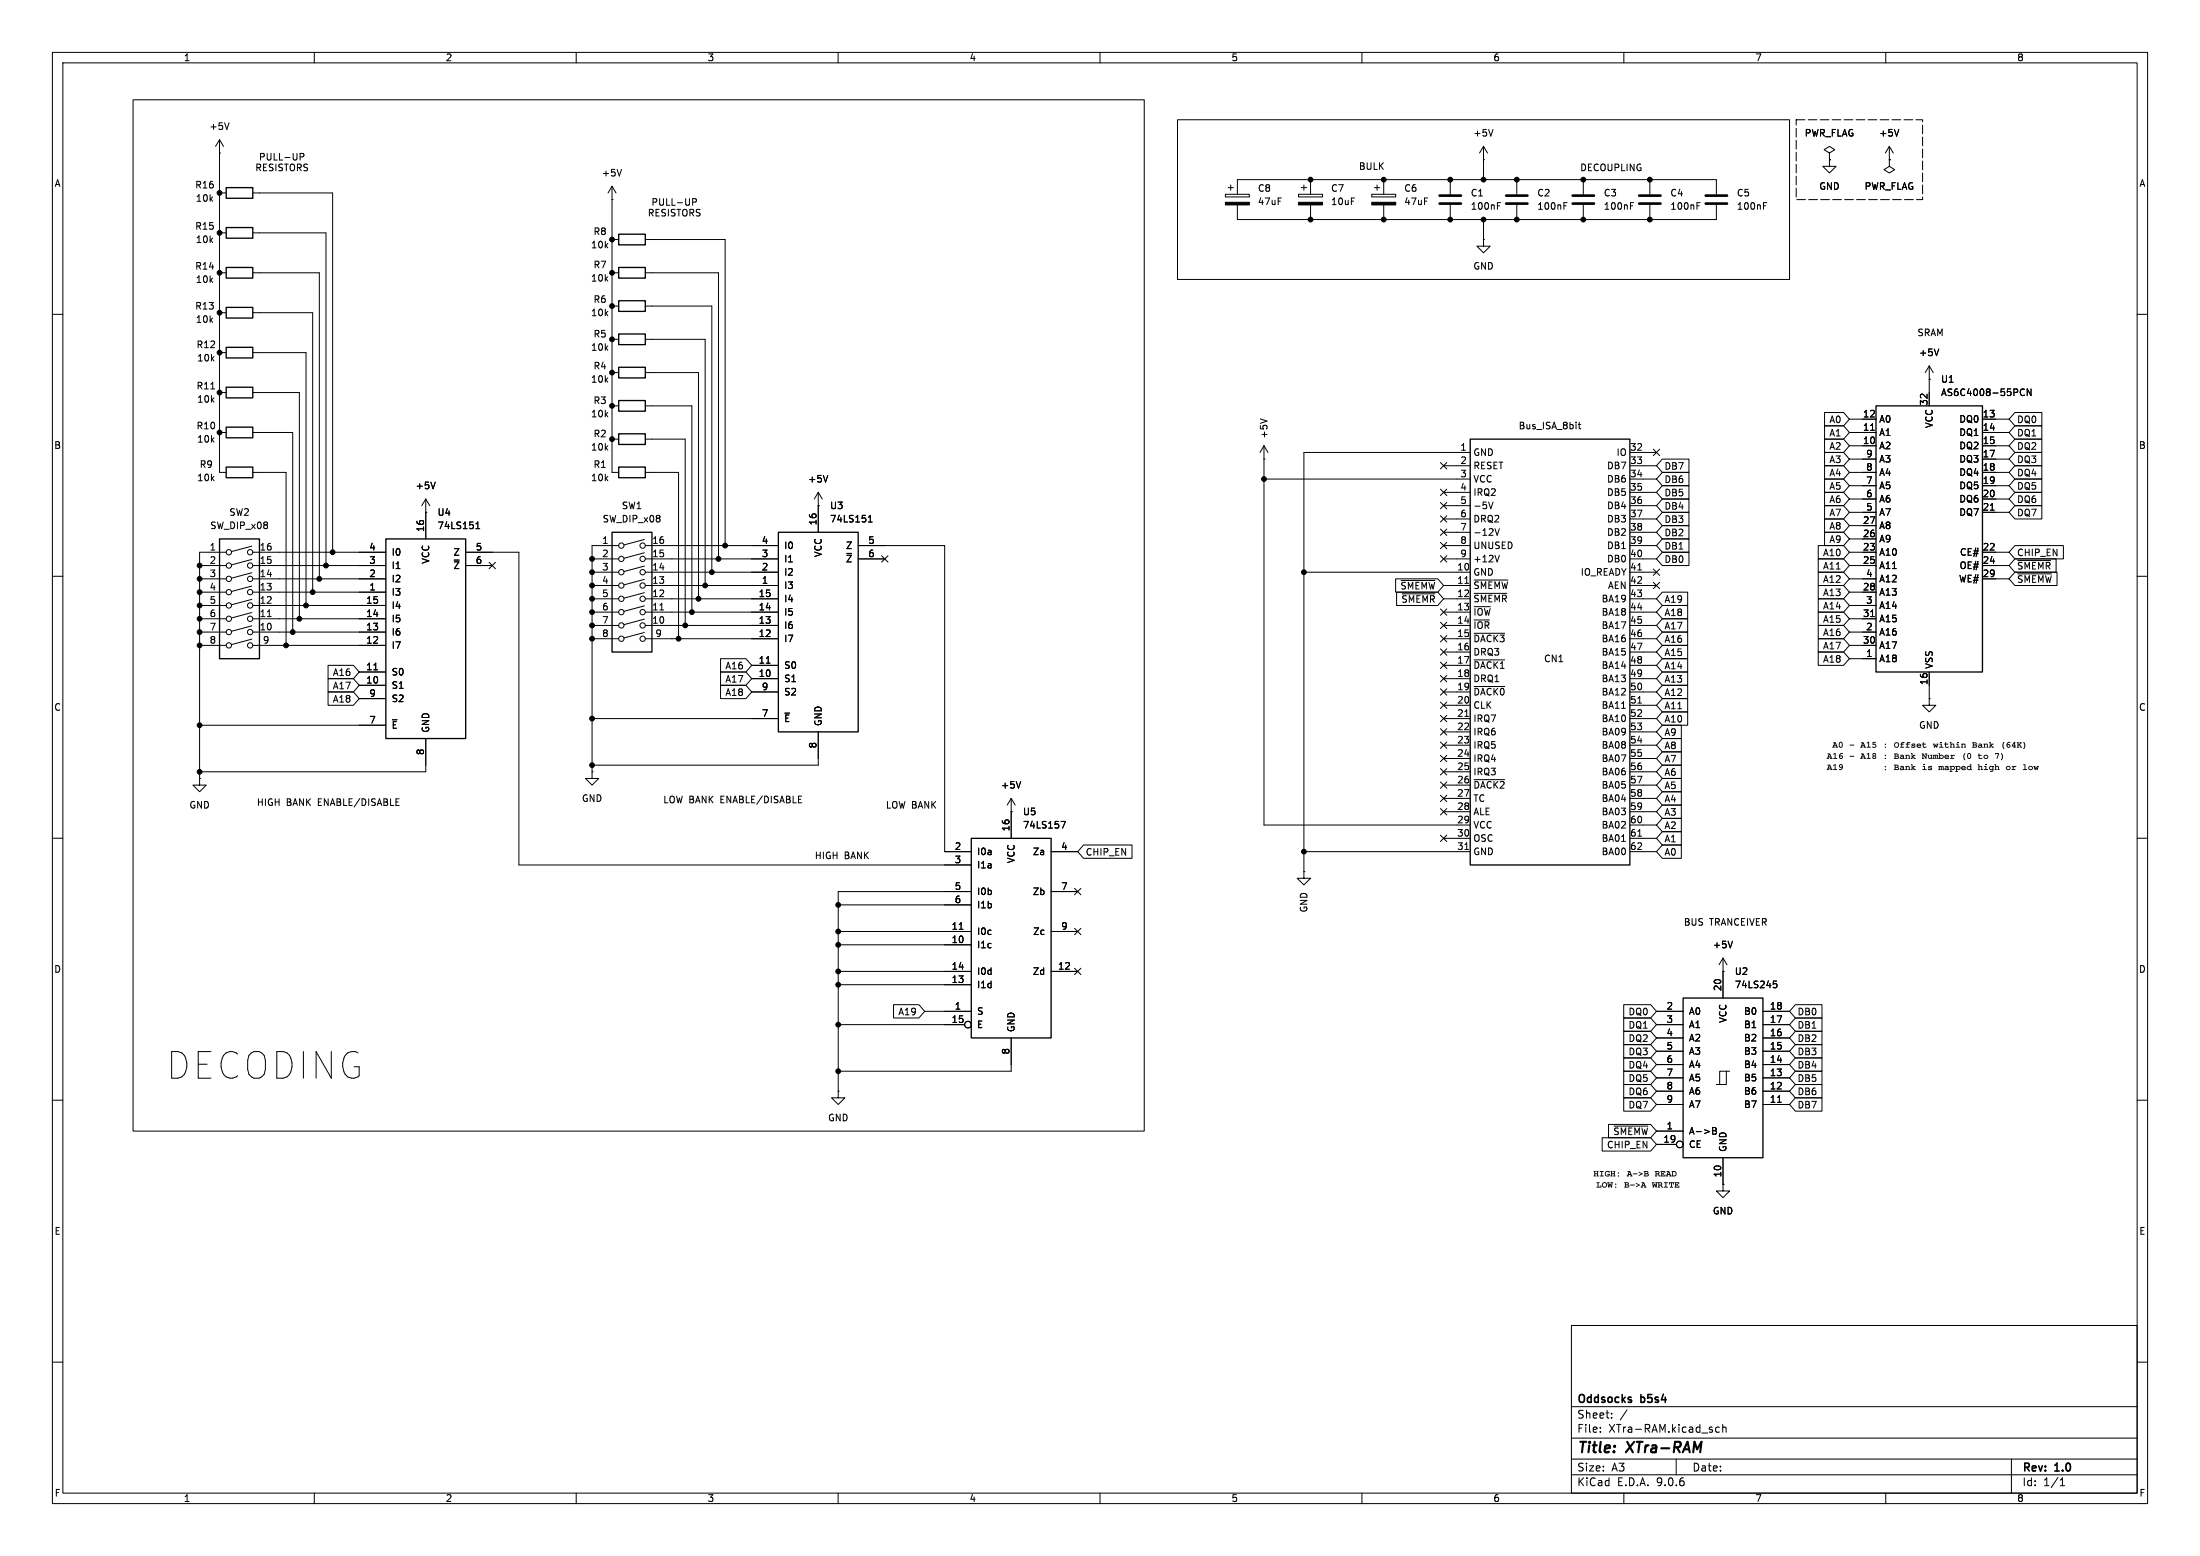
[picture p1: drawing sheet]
<svg xmlns="http://www.w3.org/2000/svg" width="420mm" height="297mm" viewBox="0 0 420 297" stroke-linecap="round" stroke-linejoin="round" font-family="sans-serif">
<g fill="none" stroke="#000" stroke-width=".19">
<path d="M10 10h400v277h-400zM12 12h396v273h-396zM25.4 19.1h193v196.8h-193zM60 10v2M110 10v2M160 10v2M210 10v2M260 10v2M310 10v2M360 10v2M41.9 29.2h.1M41.9 36.8h1.3"/>
<path d="M41.9 26.7v63.5h1.3M41.9 26.7l-.8 1.2M41.9 26.7l.8 1.2M43.7 23.4l-.4 1.3M48.3 36.8h15.2v68.6M57.3 29.3h.5l.2 .2-.1 .4h-.6M116.8 38.1h.1M116.8 35.6v54.6h1.3M116.8 35.6l-.7 1.2M116.8 35.6l.8 1.2M118.7 32.3l-.5 1.3M132.2 37.9h.5l.3 .3-.2 .3-.6 .1"/>
<path d="M224.8 22.9h116.8v30.4h-116.8zM233.9 37.1h4.6v.5h-4.6zM234.4 35.8h1.1M234.9 35.3v1M236.2 37.1v-2.8h91.5v2.8M236.2 39.1v2.8h91.5v-2.8M247.9 37.1h4.6v.5h-4.6zM248.4 35.8h1M248.9 35.3v1M250.2 34.3v2.8M250.2 39.1v2.8M261.9 37.1h4.5v.5h-4.5z"/>
<path d="M262.4 35.8h1M262.9 35.3v1M264.2 34.3v2.8M264.2 39.1v2.8M276.9 34.3v2.8M276.9 39.1v2.8M283.2 30.5h.1M283.2 27.9l-.8 1.3M283.2 27.9l.8 1.3M283.2 27.9v6.4M285 24.7l-.4 1.3M285.9 39.3h.4"/>
<path d="M285.9 38.7h.6M289.6 34.3v2.8M289.6 39.1v2.8M298.6 39.3h.4M298.6 38.7h.6M302.3 34.3v2.8M302.3 39.1v2.8M311.3 39.3h.4M311.3 38.7h.6M315 34.3v2.8M315 39.1v2.8M324 39.3h.4"/>
<path d="M324 38.7h.6M336.7 39.3h.4M336.7 38.7h.6M349.2 29.2l1.1-.6-1.1-.7-1 .7 1 .6v1.3M349.2 30.5h.1M349.2 30.5v1.3h1.3l-1.3 1.2-1.2-1.2h1.2M360.7 30.5v1.3l1 .6-1 .6-1-.6 1-.6M360.7 30.5h.1M360.7 27.9l-.8 1.3M360.7 27.9l.7 1.3M360.7 27.9v2.6M362.5 24.7l-.4 1.3"/>
<path d="M41.9 52.1h1.3M41.9 59.7h1.3M41.9 44.5h1.3M48.3 52.1h12.7v58.4M48.3 59.7h11.4v53.3M48.3 44.5h13.9v63.5M116.8 52.1h1.3M116.8 58.4h1.3M116.8 45.7h1.3M123.2 52.1h14v54.6M123.2 58.4h12.7v50.8M123.2 45.7h15.2v58.4"/>
<path d="M283.2 45.7v1.3h1.3l-1.3 1.3-1.3-1.3h1.3M283.2 45.7h.1M283.2 41.9v3.8M10 60h2M40.2 74.2h.8M41.9 74.9h1.3M41.9 67.3h1.3M48.3 74.9h8.8v43.2M48.3 67.3h10.1v48.3M116.8 71.1h1.3M116.8 77.5h1.3M116.8 64.8h1.3"/>
<path d="M123.2 71.1h10.1v43.2M123.2 77.5h8.9v39.3M123.2 64.8h11.4v47M240.6 80l1.3 .4M348.3 78.7h3.6l1.2 1.3-1.2 1.3h-3.6zM368.3 72.4h.1M368.3 69.9l-.8 1.2M368.3 69.9l.8 1.2M368.3 69.9v7.6M370.1 66.6l-.4 1.3M384.7 78.7h5.1v2.6h-5.1l-1.2-1.3zM385.7 75.2l.4 .3 .4-.1"/>
<path d="M386.5 74.4l-.4-.2-.4 .3M387.7 74.2v1.3l-.7-1.3v1.3M408 60h2M41.9 82.6h1.3M48.3 82.6h7.6v38.1M48.3 90.2h6.3v33M81.3 97.8h.1M81.3 95.3l-.8 1.2M81.3 95.3l.7 1.2M81.3 95.3v7.6M83.1 92l-.4 1.3M116.8 83.8h1.3"/>
<path d="M123.2 90.2h6.3v31.7M123.2 83.8h7.6v35.6M156.2 96.5h.1M156.2 94v7.6M156.2 94l-.8 1.3M156.2 94l.8 1.3M158 90.7l-.4 1.3M165.8 99.6h.7M165.8 98.7l.3-.3v1.2M241.3 87.6h.1M241.3 91.4h39.4M241.3 85.1v72.4h39.4"/>
<path d="M241.3 85.1l-.8 1.3M241.3 85.1l.8 1.3M275 98.5l1.2 1.2M275 95.9l1.2 1.2M275 88.3l1.2 1.2M275 93.4l1.2 1.2M275.6 88.9h5.1M275.6 94h5.1M275.6 96.5h5.1M275.6 99.1h5.1M276.2 98.5l-1.2 1.2M276.2 95.9l-1.2 1.2"/>
<path d="M276.2 88.3l-1.2 1.2M276.2 93.4l-1.2 1.2M280.7 86.4h-31.8v80M284.2 95.8l.4 1.3 .4-1.3M301.3 81h.5M301.5 80.6v1.1l.3 .2M311.1 86.4h5.1M311.1 88.9h5.1M311.1 91.4h5.1M311.1 94h5.1M311.1 96.5h5.1M311.1 99.1h5.1"/>
<path d="M315.6 85.8l1.2 1.2M316.8 85.8l-1.2 1.2M317.3 87.6h5.1v2.6h-5.1l-1.1-1.3zM317.3 90.2h5.1v2.5h-5.1l-1.1-1.3zM317.3 97.8h5.1v2.5h-5.1l-1.1-1.2zM317.3 92.7h5.1v2.6h-5.1l-1.1-1.3zM317.3 95.2h5.1v2.6h-5.1l-1.1-1.3zM348.3 94h3.6l1.2 1.3-1.2 1.2h-3.6zM348.3 96.5h3.6l1.2 1.3-1.2 1.3h-3.6zM348.3 99.1h3.6l1.2 1.2-1.2 1.3h-3.6zM348.3 91.4h3.6l1.2 1.3-1.2 1.3h-3.6zM348.3 81.3h3.6l1.2 1.3-1.2 1.2h-3.6z"/>
<path d="M348.3 88.9h3.6l1.2 1.3-1.2 1.2h-3.6zM348.3 86.4h3.6l1.2 1.2-1.2 1.3h-3.6zM348.3 83.8h3.6l1.2 1.3-1.2 1.3h-3.6zM353.1 80h5M353.1 82.6h5M353.1 85.1h5M353.1 87.6h5M353.1 90.2h5M353.1 92.7h5M353.1 95.3h5M353.1 97.8h5M357.1 82.1h.7"/>
<path d="M378.5 80h5M378.5 82.6h5M378.5 85.1h5M378.5 87.6h5M378.5 90.2h5M378.5 92.7h5M378.5 95.3h5M378.5 97.8h5M380 97.4h.7M384.7 86.4h5.1v2.5h-5.1l-1.2-1.3zM384.7 91.4h5.1v2.6h-5.1l-1.2-1.3zM384.7 96.5h5.1v2.6h-5.1l-1.2-1.3z"/>
<path d="M384.7 94h5.1v2.5h-5.1l-1.2-1.2zM384.7 88.9h5.1v2.5h-5.1l-1.2-1.2zM384.7 81.3h5.1v2.5h-5.1l-1.2-1.2zM384.7 83.8h5.1v2.6h-5.1l-1.2-1.3zM10 110h2M38.1 108h5.1M38.1 110.5h5.1M38.1 113h5.1M38.1 115.6h5.1M38.1 118.1h5.1M43.2 105.4h-5.1v43.2M48.1 104.2l-3.9 1.1"/>
<path d="M48.1 106.8l-3.9 1M48.1 109.3l-3.9 1.1M48.1 111.9l-3.9 1M48.1 114.4l-3.9 1M48.1 116.9l-3.9 1.1M48.1 119.5l-3.9 1M48.3 105.4h25.4M48.3 108h25.4M48.3 110.5h25.4M48.3 113h25.4M48.3 115.6h25.4M48.3 118.1h25.4"/>
<path d="M51 117.7h.8M86.7 106.9h1M88.9 105.4h10.2v59.7h86.3M88.9 108h5.1M90.9 100.9h.7M90.9 100l.3-.4v1.3M93.4 107.3l1.2 1.3M94.6 107.3l-1.2 1.3M113 106.7h5.1M113 109.2h5.1M113 111.8h5.1M113 114.3h5.1"/>
<path d="M113 116.8h5.1M113 119.4h5.1M118.1 104.1h-5.1v43.2M123 103l-3.9 1M123 105.5l-3.9 1.1M123 108.1l-3.9 1M123 110.6l-3.9 1M123 113.1l-3.9 1.1M123 115.6l-3.9 1.1M123 118.2l-3.9 1M123.2 104.1h25.4M123.2 106.7h25.4"/>
<path d="M123.2 109.2h25.4M123.2 111.8h25.4M123.2 114.3h25.4M123.2 116.8h25.4M123.2 119.4h25.4M126 116.4h.7M161.6 105.6h1M163.8 104.1h16.5v58.5h5.1M163.8 106.7h5.1M168.3 106.1l1.2 1.2M169.5 106.1l-1.2 1.2M248.9 109.2h31.8"/>
<path d="M266.4 110.5h8.1l1.1 1.3-1.1 1.2h-8.1zM266.6 113h7.9l1.1 1.3-1.1 1.3h-7.9zM267.5 110.8h6.4M267.7 113.3h6.2M275 103.5l1.2 1.2M275 106.1l1.2 1.2M275 101l1.2 1.2M275 116.2l1.2 1.2M275 118.8l1.2 1.2M275.6 104.1h5.1M275.6 106.7h5.1M275.6 111.8h5.1"/>
<path d="M275.6 114.3h5.1M275.6 116.8h5.1M275.6 119.4h5.1M275.6 101.6h5.1M276.2 103.5l-1.2 1.2M276.2 106.1l-1.2 1.2M276.2 101l-1.2 1.2M276.2 116.2l-1.2 1.2M276.2 118.8l-1.2 1.2M279.6 111.3h.8M281.4 110.7h6.5M281.4 113.3h6.3"/>
<path d="M281.4 115.8h3.1M281.4 118.3h3M285.4 100.9l.4 1.3 .4-1.3M286.2 106l-.4 1.3M311.1 104.1h5.1M311.1 106.7h5.1M311.1 109.2h5.1M311.1 111.8h5.1M311.1 114.3h5.1M311.1 116.8h5.1M311.1 119.4h5.1M311.1 101.6h5.1"/>
<path d="M312.7 108.8h.7M315.6 108.6l1.2 1.2M315.6 111.2l1.2 1.2M316.8 108.6l-1.2 1.2M316.8 111.2l-1.2 1.2M317.3 100.3h5.1v2.6h-5.1l-1.1-1.3zM317.3 115.6h4.9v2.5h-4.9l-1.1-1.3zM317.3 113h4.9v2.6h-4.9l-1.1-1.3zM317.3 118.1h4.9v2.6h-4.9l-1.1-1.3zM317.3 105.4h5.1v2.6h-5.1l-1.1-1.3zM317.3 102.9h5.1v2.5h-5.1l-1.1-1.3zM347.1 109.2h4.8l1.2 1.3-1.2 1.3h-4.8z"/>
<path d="M347.1 116.8h4.8l1.2 1.3-1.2 1.3h-4.8zM347.1 111.8h4.8l1.2 1.2-1.2 1.3h-4.8zM347.1 114.3h4.8l1.2 1.3-1.2 1.2h-4.8zM347.1 119.4h4.8l1.2 1.3-1.2 1.2h-4.8zM347.1 104.1h4.8l1.2 1.3-1.2 1.3h-4.8zM347.1 106.7h4.8l1.2 1.3-1.2 1.2h-4.8zM348.3 101.6h3.6l1.2 1.3-1.2 1.2h-3.6zM353.1 105.4h5M353.1 108h5M353.1 110.5h5M353.1 113h5M353.1 115.6h5"/>
<path d="M353.1 118.1h5M353.1 100.3h5M353.1 102.9h5M357.1 117.7h.7M378.5 105.4h5M378.5 108h5M378.5 110.5h5M384.7 106.7h7.8v2.5h-7.8l-1.2-1.2zM384.7 104.1h9.2v2.6h-9.2l-1.2-1.3zM384.7 109.2h8v2.6h-8l-1.2-1.3zM385.2 107h6.3M385.2 109.5h6.5"/>
<path d="M408 110h2M38.1 120.7h5.1M38.1 123.2h5.1M38.1 138.4h35.6M48.1 122l-3.9 1M48.3 120.7h25.4M48.3 123.2h25.4M62.6 127h4.9l1.1 1.3-1.1 1.2h-4.9zM62.6 132.1h4.9l1.1 1.3-1.1 1.2h-4.9zM62.6 129.5h4.9l1.1 1.3-1.1 1.3h-4.9zM68.6 128.3h5.1M68.6 130.8h5.1"/>
<path d="M68.6 133.4h5.1M71.4 127.9h.7M74.9 137.4h.9M113 121.9h5.1M113 137.2h35.6M123 120.7l-3.9 1.1M123.2 121.9h25.4M137.6 125.7h4.8l1.1 1.3-1.1 1.3h-4.8zM137.6 130.8h4.8l1.1 1.3-1.1 1.3h-4.8zM137.6 128.3h4.8l1.1 1.2-1.1 1.3h-4.8zM143.5 127h5.1M143.5 129.5h5.1"/>
<path d="M143.5 132.1h5.1M146.3 126.6h.7M149.8 136.1h.9M156.2 139.7v6.4h-43.2M275 123.9l1.2 1.2M275 134l1.2 1.2M275 126.4l1.2 1.2M275 121.3l1.2 1.2M275 131.5l1.2 1.2M275 128.9l1.2 1.2M275 139.1l1.2 1.2M275 136.6l1.2 1.2"/>
<path d="M275.6 121.9h5.1M275.6 127h5.1M275.6 129.5h5.1M275.6 132.1h5.1M275.6 137.2h5.1M275.6 124.5h5.1M275.6 134.6h5.1M275.6 139.7h5.1M276.2 134l-1.2 1.2M276.2 126.4l-1.2 1.2M276.2 123.9l-1.2 1.2M276.2 121.3l-1.2 1.2"/>
<path d="M276.2 131.5l-1.2 1.2M276.2 128.9l-1.2 1.2M276.2 139.1l-1.2 1.2M276.2 136.6l-1.2 1.2M279.6 136.7h.8M281.4 120.9h5.9M281.4 126h5.9M281.4 131h5.9M309.6 135.2h.7M311.1 121.9h5.1M311.1 127h5.1M311.1 129.5h5.1"/>
<path d="M311.1 132.1h5.1M311.1 137.2h5.1M311.1 124.5h5.1M311.1 134.6h5.1M311.1 139.7h5.1M312.7 134.2h.7M317.3 123.2h4.9v2.5h-4.9l-1.1-1.2zM317.3 125.7h4.9v2.6h-4.9l-1.1-1.3zM317.3 120.6h4.9v2.6h-4.9l-1.1-1.3zM317.3 130.8h4.9v2.6h-4.9l-1.1-1.3zM317.3 128.3h4.9v2.5h-4.9l-1.1-1.3zM317.3 133.3h4.9v2.6h-4.9l-1.1-1.3z"/>
<path d="M317.3 135.9h4.9v2.5h-4.9l-1.1-1.2zM317.3 138.4h3.7v2.6h-3.7l-1.1-1.3zM347.1 121.9h4.8l1.2 1.3-1.2 1.3h-4.8zM347.1 124.5h4.8l1.2 1.2-1.2 1.3h-4.8zM353.1 120.7h5M353.1 123.2h5M353.1 125.7h5M368.3 133.4v1.2h1.3l-1.3 1.3-1.3-1.3h1.3M368.3 133.4h.1M368.3 128.3v5.1M10 160h2M38.1 148.6v1.3h1.3l-1.3 1.2-1.3-1.2h1.3"/>
<path d="M38.1 148.6h.1M75.6 153.7h.6M75.6 152.5h.6M81.3 141v6.3h-43.2M113 147.3v1.3h1.3l-1.3 1.3-1.2-1.3h1.2M113 147.3h.1M152.4 153.2h.6M152.4 152h.6M193 154.9h.1M193 152.4l-.7 1.3M193 152.4l.8 1.3M193 152.4v7.6"/>
<path d="M194.9 149.2l-.5 1.2M202.6 156.8h.8l-.5 1.3M275 144.2l1.2 1.2M275 146.7l1.2 1.2M275 141.6l1.2 1.2M275 159.4l1.2 1.2M275 154.3l1.2 1.2M275 151.8l1.2 1.2M275 149.3l1.2 1.2M275.6 142.2h5.1M275.6 144.8h5.1M275.6 147.3h5.1"/>
<path d="M275.6 149.9h5.1M275.6 152.4h5.1M275.6 154.9h5.1M276.2 144.2l-1.2 1.2M276.2 146.7l-1.2 1.2M276.2 141.6l-1.2 1.2M276.2 159.4l-1.2 1.2M276.2 149.3l-1.2 1.2M276.2 154.3l-1.2 1.2M276.2 151.8l-1.2 1.2M281.4 148.8h5.9M311.1 142.2h5.1"/>
<path d="M311.1 144.8h5.1M311.1 147.3h5.1M311.1 149.9h5.1M311.1 152.4h5.1M311.1 154.9h5.1M311.1 157.5h5.1M312.7 159.6h.7M317.3 146h3.7v2.6h-3.7l-1.1-1.3zM317.3 156.2h3.7v2.6h-3.7l-1.1-1.3zM317.3 153.7h3.7v2.5h-3.7l-1.1-1.3zM317.3 151.1h3.7v2.6h-3.7l-1.1-1.3zM317.3 141h3.7v2.5h-3.7l-1.1-1.3z"/>
<path d="M317.3 148.6h3.7v2.5h-3.7l-1.1-1.2zM317.3 143.5h3.7v2.6h-3.7l-1.1-1.3zM317.3 158.7h3.7v2.6h-3.7l-1.1-1.3zM408 160h2M160 172.7h25.4M160 177.8h25.4M183.1 177.4h.7M185.4 170.2h-25.4v38.1M200.7 162.6h5M200.7 170.2h5M200.7 177.8h5M205.1 169.6l1.2 1.2"/>
<path d="M205.1 177.2l1.2 1.2M206.3 169.6l-1.2 1.2M206.3 177.2l-1.2 1.2M206.9 161.3h9.2v2.5h-9.2l-1.2-1.2zM248.9 166.4v1.2h1.3l-1.3 1.3-1.3-1.3h1.3M248.9 166.4h.1M248.9 162.6h31.8M275.6 160h5.1M279.6 162.1h.8M309.6 160.6h.7M311.1 162.6h5.1M311.1 160h5.1"/>
<path d="M317.3 161.3h3.7v2.5h-3.7l-1.1-1.2zM330.7 179.6l-.4 1.3M160 180.3h25.4M160 185.4h25.4M160 188h25.4M160 195.6h24.1M170.6 191.8h4.8l1.1 1.2-1.1 1.3h-4.8zM176.5 193h8.9M193 198.1v6.4h-33M200.7 185.4h5M205.1 184.8l1.2 1.2M206.3 184.8l-1.2 1.2"/>
<path d="M310 194.3h5.1l1.1 1.3-1.1 1.3h-5.1zM310 191.8h5.1l1.1 1.2-1.1 1.3h-5.1zM310 196.8h5.1l1.1 1.3-1.1 1.3h-5.1zM310 199.4h5.1l1.1 1.3-1.1 1.2h-5.1zM316.2 193h5.1M316.2 195.6h5.1M316.2 198.1h5.1M328.9 185.4h.1M328.9 182.9l-.7 1.3M328.9 182.9l.8 1.3M328.9 182.9v7.6M336.5 193h5.1"/>
<path d="M336.5 195.6h5.1M336.5 198.1h5.1M338.6 187.3h.6M338.7 187.8h.3l.2 .2-.1 .5h-.4M342.7 191.8h5.1v2.5h-5.1l-1.1-1.3zM342.7 194.3h5.1v2.6h-5.1l-1.1-1.3zM342.7 196.8h5.1v2.6h-5.1l-1.1-1.3zM342.7 199.4h5.1v2.5h-5.1l-1.1-1.2zM10 210h2M160 208.3v1.3h1.3l-1.3 1.2-1.3-1.2h1.3M160 208.3h.1M305.9 217.2h9.2l1.1 1.2-1.1 1.3h-9.2z"/>
<path d="M307.1 214.6h8l1.1 1.3-1.1 1.3h-8zM308.1 214.9h6.5M310 207h5.1l1.1 1.3-1.1 1.3h-5.1zM310 209.5h5.1l1.1 1.3-1.1 1.3h-5.1zM310 204.5h5.1l1.1 1.2-1.1 1.3h-5.1zM310 201.9h5.1l1.1 1.3-1.1 1.3h-5.1zM316.2 200.7h5.1M316.2 203.2h5.1M316.2 205.7h5.1M316.2 208.3h5.1M316.2 210.8h5.1M316.2 215.9h5.1"/>
<path d="M316.2 218.4h3.8M327 215.2h.4l.2 .3-.2 .3 .2 .1 .1 .3-.3 .3h-.4zM327 215.8h.4M329.6 204.5h-1.3v2.5M330.2 204.5h-.6v2.5h-1.9M336.5 200.7h5.1M336.5 203.2h5.1M336.5 205.7h5.1M336.5 208.3h5.1M336.5 210.8h5.1M339.3 210.4h.8M342.7 209.5h5.1v2.6h-5.1l-1.1-1.3z"/>
<path d="M342.7 204.5h5.1v2.5h-5.1l-1.1-1.3zM342.7 207h5.1v2.6h-5.1l-1.1-1.3zM342.7 201.9h5.1v2.6h-5.1l-1.1-1.3zM408 210h2M328.9 226.1v1.2h1.3l-1.3 1.3-1.2-1.3h1.2M328.9 226.1h.1M328.9 221v5.1M300 253h108v32h-108zM10 260h2M300 278.5h108M300 274.5h108M300 268.5h108"/>
<path d="M305.5 273.2v.2M305.5 272.5v.1M307.7 270.5v.2M307.7 269.8v.1M310.6 269.1l-1.3 1.9M320 278.5v3M328.2 272.5l-.4-.1-.3 .3 .2 .6h.5M328.9 272.5l.2-.1 .3 .1 .1 .9M328.9 271.9v1.5M384 278.5v6.5M408 260h2M60 285v2"/>
<path d="M110 285v2M160 285v2M210 285v2M260 285v2M300 281.5h108M310 285v2M360 285v2M393.3 283.6h.9M393.3 282.5l.4-.4v1.5"/>
<circle cx="43.7" cy="105.4" r=".51"/>
<circle cx="43.7" cy="118.1" r=".51"/>
<circle cx="43.7" cy="108" r=".51"/>
<circle cx="43.7" cy="113" r=".51"/>
<circle cx="43.7" cy="115.6" r=".51"/>
<circle cx="43.7" cy="110.5" r=".51"/>
<circle cx="47.8" cy="105.4" r=".51"/>
<circle cx="47.8" cy="108" r=".51"/>
<circle cx="47.8" cy="115.6" r=".51"/>
<circle cx="47.8" cy="118.1" r=".51"/>
<circle cx="47.8" cy="110.5" r=".51"/>
<circle cx="47.8" cy="113" r=".51"/>
<circle cx="118.6" cy="109.2" r=".51"/>
<circle cx="118.6" cy="119.4" r=".51"/>
<circle cx="118.6" cy="106.7" r=".51"/>
<circle cx="118.6" cy="111.8" r=".51"/>
<circle cx="118.6" cy="114.3" r=".51"/>
<circle cx="118.6" cy="104.1" r=".51"/>
<circle cx="118.6" cy="116.8" r=".51"/>
<circle cx="122.7" cy="109.2" r=".51"/>
<circle cx="122.7" cy="111.8" r=".51"/>
<circle cx="122.7" cy="106.7" r=".51"/>
<circle cx="122.7" cy="104.1" r=".51"/>
<circle cx="122.7" cy="114.3" r=".51"/>
<circle cx="122.7" cy="116.8" r=".51"/>
<circle cx="122.7" cy="119.4" r=".51"/>
<circle cx="43.7" cy="123.2" r=".51"/>
<circle cx="43.7" cy="120.7" r=".51"/>
<circle cx="47.8" cy="120.7" r=".51"/>
<circle cx="47.8" cy="123.2" r=".51"/>
<circle cx="118.6" cy="121.9" r=".51"/>
<circle cx="122.7" cy="121.9" r=".51"/>
<circle cx="184.8" cy="195.6" r=".63"/>
<circle cx="320.7" cy="218.4" r=".63"/>
</g>
<g fill="none" stroke="#000" stroke-width=".25">
<path d="M43.2 35.8h5.1v2h-5.1zM43.2 51.1h5.1v2h-5.1zM43.2 58.7h5.1v2h-5.1zM43.2 43.4h5.1v2.1h-5.1zM118.1 57.4h5.1v2h-5.1zM118.1 44.7h5.1v2h-5.1zM118.1 51.1h5.1v2h-5.1zM43.2 73.9h5.1v2h-5.1zM43.2 66.3h5.1v2h-5.1zM118.1 70.1h5.1v2h-5.1zM118.1 76.5h5.1v2h-5.1zM118.1 63.8h5.1v2h-5.1z"/>
<path d="M358.1 77.5h20.4v50.8h-20.4zM43.2 81.5h5.1v2.1h-5.1zM43.2 89.2h5.1v2h-5.1zM118.1 89.2h5.1v2h-5.1zM118.1 82.8h5.1v2h-5.1zM280.7 83.8h30.4v81.3h-30.4zM41.9 102.9h7.6v22.8h-7.6zM73.7 102.9h15.2v38.1h-15.2zM116.8 101.6h7.7v22.9h-7.7zM148.6 101.6h15.2v38.1h-15.2zM185.4 160h15.3v38.1h-15.3zM321.3 190.5h15.2v30.5h-15.2z"/>
</g>
<g fill="#000" stroke="#000" stroke-width=".19">
<path d="M233.9 38.6h4.6v.5h-4.6zM247.9 38.6h4.6v.5h-4.6zM261.9 38.6h4.5v.5h-4.5z"/>
<circle cx="41.9" cy="36.8" r=".46"/>
<circle cx="250.2" cy="34.3" r=".46"/>
<circle cx="264.2" cy="34.3" r=".46"/>
<circle cx="276.9" cy="34.3" r=".46"/>
<circle cx="283.2" cy="34.3" r=".46"/>
<circle cx="289.6" cy="34.3" r=".46"/>
<circle cx="302.3" cy="34.3" r=".46"/>
<circle cx="315" cy="34.3" r=".46"/>
<circle cx="41.9" cy="44.5" r=".46"/>
<circle cx="41.9" cy="52.1" r=".46"/>
<circle cx="41.9" cy="59.7" r=".46"/>
<circle cx="116.8" cy="52.1" r=".46"/>
<circle cx="116.8" cy="58.4" r=".46"/>
<circle cx="116.8" cy="45.7" r=".46"/>
<circle cx="250.2" cy="41.9" r=".46"/>
<circle cx="264.2" cy="41.9" r=".46"/>
<circle cx="276.9" cy="41.9" r=".46"/>
<circle cx="283.2" cy="41.9" r=".46"/>
<circle cx="289.6" cy="41.9" r=".46"/>
<circle cx="302.3" cy="41.9" r=".46"/>
<circle cx="315" cy="41.9" r=".46"/>
<circle cx="41.9" cy="74.9" r=".46"/>
<circle cx="41.9" cy="67.3" r=".46"/>
<circle cx="116.8" cy="71.1" r=".46"/>
<circle cx="116.8" cy="77.5" r=".46"/>
<circle cx="116.8" cy="64.8" r=".46"/>
<circle cx="41.9" cy="82.6" r=".46"/>
<circle cx="116.8" cy="83.8" r=".46"/>
<circle cx="241.3" cy="91.4" r=".46"/>
<circle cx="38.1" cy="108" r=".46"/>
<circle cx="38.1" cy="113" r=".46"/>
<circle cx="38.1" cy="118.1" r=".46"/>
<circle cx="38.1" cy="115.6" r=".46"/>
<circle cx="38.1" cy="110.5" r=".46"/>
<circle cx="57.1" cy="118.1" r=".46"/>
<circle cx="58.4" cy="115.6" r=".46"/>
<circle cx="59.7" cy="113" r=".46"/>
<circle cx="61" cy="110.5" r=".46"/>
<circle cx="62.2" cy="108" r=".46"/>
<circle cx="63.5" cy="105.4" r=".46"/>
<circle cx="113" cy="106.7" r=".46"/>
<circle cx="113" cy="114.3" r=".46"/>
<circle cx="113" cy="119.4" r=".46"/>
<circle cx="113" cy="111.8" r=".46"/>
<circle cx="113" cy="116.8" r=".46"/>
<circle cx="113" cy="109.2" r=".46"/>
<circle cx="130.8" cy="119.4" r=".46"/>
<circle cx="132.1" cy="116.8" r=".46"/>
<circle cx="133.3" cy="114.3" r=".46"/>
<circle cx="134.6" cy="111.8" r=".46"/>
<circle cx="135.9" cy="109.2" r=".46"/>
<circle cx="137.2" cy="106.7" r=".46"/>
<circle cx="138.4" cy="104.1" r=".46"/>
<circle cx="248.9" cy="109.2" r=".46"/>
<circle cx="38.1" cy="123.2" r=".46"/>
<circle cx="38.1" cy="120.7" r=".46"/>
<circle cx="38.1" cy="138.4" r=".46"/>
<circle cx="54.6" cy="123.2" r=".46"/>
<circle cx="55.9" cy="120.7" r=".46"/>
<circle cx="113" cy="121.9" r=".46"/>
<circle cx="113" cy="137.2" r=".46"/>
<circle cx="129.5" cy="121.9" r=".46"/>
<circle cx="38.1" cy="147.3" r=".46"/>
<circle cx="113" cy="146.1" r=".46"/>
<circle cx="160" cy="172.7" r=".46"/>
<circle cx="160" cy="177.8" r=".46"/>
<circle cx="248.9" cy="162.6" r=".46"/>
<circle cx="160" cy="180.3" r=".46"/>
<circle cx="160" cy="195.6" r=".46"/>
<circle cx="160" cy="185.4" r=".46"/>
<circle cx="160" cy="188" r=".46"/>
<circle cx="160" cy="204.5" r=".46"/>
</g>
<path d="M274.8 37.3h4.1M274.8 38.9h4.1M287.5 37.3h4.1M287.5 38.9h4.1M300.2 37.3h4.1M300.2 38.9h4.1M312.9 37.3h4.1M312.9 38.9h4.1M325.6 37.3h4.1M325.6 38.9h4.1" fill="none" stroke="#000" stroke-width=".51"/>
<path d="M342.9 22.9h24.1v15.2h-24.1v-15.2" fill="none" stroke="#000" stroke-width=".19" stroke-dasharray="1.7 .6"/>
<path d="M367.1 141.7h.1v.2l.5 .1-.1 .1h-.4l.1 .4h.4a.33 .33 0 0 1-.3 .3 .33 .33 0 0 1-.3-.2v-.5l-.2-.1 .2-.1zM374.4 142h.7l.2 .7h-.4l.1-.5-.1-.1-.2 .1 .1 .5h-.4l.1-.2z" fill="#000"/>
<text font-size="7.1" x="31.8" y="206.2">DECODING</text>
<g font-size="2.8">
<text x="301" y="277.9">Title:</text>
<text x="310.6" y="277.9">XTra-RAM</text>
</g>
<g font-size="2.1">
<text x="301" y="268.2">Oddsocks</text>
<text x="313.3" y="268.2">b5s4</text>
<text x="301" y="273.7">File:</text>
<text x="301" y="271">Sheet:</text>
<text x="307.1" y="273.7">XTra-RAM.kicad_sch</text>
<text x="301" y="281.1">Size:</text>
<text x="307.6" y="281.1">A3</text>
<text x="323" y="281.1">Date:</text>
<text x="386" y="281.3">Rev:</text>
<text x="392.4" y="281.3">1.0</text>
<text x="301" y="283.9">KiCad</text>
<text x="308.7" y="283.9">E.D.A.</text>
<text x="316.3" y="283.9">9.0.6</text>
<text x="386" y="283.9">Id:</text>
<text x="390.1" y="283.9">1/1</text>
</g>
<g font-size="1.8">
<text x="35" y="11.9">1</text>
<text x="85" y="11.9">2</text>
<text x="135" y="11.9">3</text>
<text x="185" y="11.9">4</text>
<text x="235" y="11.9">5</text>
<text x="285" y="11.9">6</text>
<text x="335" y="11.9">7</text>
<text x="385" y="11.9">8</text>
<text x="39.9" y="25">+5V</text>
<text x="281.2" y="26.3">+5V</text>
<text x="344.4" y="26.3">PWR_FLAG</text>
<text x="358.6" y="26.3">+5V</text>
<text x="10.3" y="35.9">A</text>
<text x="48.6" y="32.9">RESISTORS</text>
<text x="49.3" y="30.8">PULL-UP</text>
<text x="114.8" y="33.9">+5V</text>
<text x="259.3" y="32.6">BULK</text>
<text x="301.6" y="32.9">DECOUPLING</text>
<text x="408.3" y="35.9">A</text>
<text x="37.2" y="36.2">R16</text>
<text x="37.3" y="38.7">10k</text>
<text x="123.6" y="41.5">RESISTORS</text>
<text x="124.3" y="39.5">PULL-UP</text>
<text x="240" y="36.8">C8</text>
<text x="240" y="39.3">47uF</text>
<text x="254" y="36.8">C7</text>
<text x="254" y="39.3">10uF</text>
<text x="268" y="36.8">C6</text>
<text x="268" y="39.3">47uF</text>
<text x="280.7" y="37.7">C1</text>
<text x="280.7" y="40.2">100nF</text>
<text x="293.4" y="37.7">C2</text>
<text x="293.4" y="40.2">100nF</text>
<text x="306.1" y="37.7">C3</text>
<text x="306.1" y="40.2">100nF</text>
<text x="318.8" y="37.7">C4</text>
<text x="318.8" y="40.2">100nF</text>
<text x="331.5" y="37.7">C5</text>
<text x="331.5" y="40.2">100nF</text>
<text x="347.2" y="36.4">GND</text>
<text x="355.9" y="36.4">PWR_FLAG</text>
<text x="37.2" y="44">R15</text>
<text x="37.3" y="46.6">10k</text>
<text x="112.7" y="47.6">10k</text>
<text x="113.2" y="45.1">R8</text>
<text x="37.2" y="51.7">R14</text>
<text x="112.7" y="53.9">10k</text>
<text x="113.2" y="51.4">R7</text>
<text x="281.2" y="51.7">GND</text>
<text x="37.2" y="59.3">R13</text>
<text x="37.3" y="54.2">10k</text>
<text x="113.2" y="58">R6</text>
<text x="37.3" y="61.8">10k</text>
<text x="112.7" y="60.6">10k</text>
<text x="113.2" y="64.6">R5</text>
<text x="365.9" y="64.4">SRAM</text>
<text x="37.4" y="66.6">R12</text>
<text x="37.5" y="69.2">10k</text>
<text x="112.7" y="67.2">10k</text>
<text x="113.2" y="70.7">R4</text>
<text x="366.3" y="68.2">+5V</text>
<text x="37.4" y="74.5">R11</text>
<text x="37.5" y="77.1">10k</text>
<text x="112.7" y="73.3">10k</text>
<text x="113.2" y="77.3">R3</text>
<text x="368" y="77.5" transform="rotate(-90 368 77.5)">32</text>
<text x="370.5" y="75.8">AS6C4008-55PCN</text>
<text x="370.5" y="73.3">U1</text>
<text x="37.4" y="82.1">R10</text>
<text x="112.7" y="79.9">10k</text>
<text x="113.2" y="83.7">R2</text>
<text x="242.2" y="83.8" transform="rotate(-90 242.2 83.8)">+5V</text>
<text x="289.8" y="82.1">Bus_ISA_8bit</text>
<text x="349.1" y="83.5">A1</text>
<text x="349.1" y="81">A0</text>
<text x="355.6" y="79.8">12</text>
<text x="355.6" y="82.3">11</text>
<text x="358.6" y="80.9">A0</text>
<text x="358.6" y="83.4">A1</text>
<text x="369.2" y="81.8" transform="rotate(-90 369.2 81.8)">VCC</text>
<text x="373.9" y="80.9">DQ0</text>
<text x="373.9" y="83.4">DQ1</text>
<text x="378.4" y="79.8">13</text>
<text x="378.4" y="82.3">14</text>
<text x="385" y="83.5">DQ1</text>
<text x="385" y="81">DQ0</text>
<text x="10.3" y="85.9">B</text>
<text x="37.5" y="84.7">10k</text>
<text x="38" y="89.5">R9</text>
<text x="112.7" y="86.2">10k</text>
<text x="113.2" y="89.5">R1</text>
<text x="278.7" y="86.1">1</text>
<text x="278.7" y="88.6">2</text>
<text x="281.2" y="87.2">GND</text>
<text x="281.2" y="89.8">RESET</text>
<text x="306.7" y="89.8">DB7</text>
<text x="308.5" y="87.2">IO</text>
<text x="311.1" y="86.1">32</text>
<text x="311.1" y="88.6">33</text>
<text x="317.7" y="89.9">DB7</text>
<text x="349.1" y="88.6">A3</text>
<text x="349.1" y="86">A2</text>
<text x="355.6" y="84.8">10</text>
<text x="356.2" y="87.4">9</text>
<text x="356.2" y="89.9">8</text>
<text x="358.6" y="86">A2</text>
<text x="358.6" y="88.5">A3</text>
<text x="373.9" y="86">DQ2</text>
<text x="373.9" y="88.5">DQ3</text>
<text x="378.4" y="84.8">15</text>
<text x="378.4" y="87.4">17</text>
<text x="378.4" y="89.9">18</text>
<text x="385" y="88.6">DQ3</text>
<text x="385" y="86">DQ2</text>
<text x="408.2" y="85.9">B</text>
<text x="37.5" y="92">10k</text>
<text x="79.2" y="93.6">+5V</text>
<text x="112.7" y="92">10k</text>
<text x="154.2" y="92.3">+5V</text>
<text x="278.7" y="91.2">3</text>
<text x="278.7" y="93.7">4</text>
<text x="281.2" y="92.3">VCC</text>
<text x="281.2" y="94.8">IRQ2</text>
<text x="306.7" y="92.3">DB6</text>
<text x="306.7" y="94.8">DB5</text>
<text x="311.1" y="91.2">34</text>
<text x="311.1" y="93.7">35</text>
<text x="317.7" y="92.4">DB6</text>
<text x="317.7" y="94.9">DB5</text>
<text x="349.1" y="93.7">A5</text>
<text x="349.1" y="91.1">A4</text>
<text x="356.2" y="92.5">7</text>
<text x="356.2" y="95">6</text>
<text x="358.6" y="91">A4</text>
<text x="358.6" y="93.6">A5</text>
<text x="373.9" y="91">DQ4</text>
<text x="373.9" y="93.6">DQ5</text>
<text x="378.4" y="92.5">19</text>
<text x="378.4" y="95">20</text>
<text x="385" y="93.7">DQ5</text>
<text x="385" y="91.1">DQ4</text>
<text x="40" y="101.2">SW_DIP_x08</text>
<text x="43.7" y="98.7">SW2</text>
<text x="81" y="101.6" transform="rotate(-90 81 101.6)">16</text>
<text x="83.4" y="101.2">74LS151</text>
<text x="83.4" y="98.7">U4</text>
<text x="115" y="99.9">SW_DIP_x08</text>
<text x="118.6" y="97.4">SW1</text>
<text x="156" y="100.4" transform="rotate(-90 156 100.4)">16</text>
<text x="158.4" y="99.9">74LS151</text>
<text x="158.4" y="97.4">U3</text>
<text x="278.7" y="96.3">5</text>
<text x="278.7" y="98.8">6</text>
<text x="278.7" y="101.3">7</text>
<text x="281.2" y="97.4">-5V</text>
<text x="281.2" y="99.9">DRQ2</text>
<text x="306.7" y="97.4">DB4</text>
<text x="306.7" y="99.9">DB3</text>
<text x="311.1" y="96.3">36</text>
<text x="311.1" y="98.8">37</text>
<text x="311.1" y="101.3">38</text>
<text x="317.7" y="100">DB3</text>
<text x="317.7" y="97.5">DB4</text>
<text x="349.1" y="96.2">A6</text>
<text x="349.1" y="98.7">A7</text>
<text x="349.1" y="101.3">A8</text>
<text x="355.6" y="100.1">27</text>
<text x="356.2" y="97.5">5</text>
<text x="358.6" y="96.1">A6</text>
<text x="358.6" y="98.7">A7</text>
<text x="358.6" y="101.2">A8</text>
<text x="373.9" y="96.1">DQ6</text>
<text x="373.9" y="98.7">DQ7</text>
<text x="378.4" y="97.5">21</text>
<text x="385" y="98.7">DQ7</text>
<text x="385" y="96.2">DQ6</text>
<text x="39.9" y="105.2">1</text>
<text x="39.9" y="107.7">2</text>
<text x="49.5" y="105.2">16</text>
<text x="49.5" y="107.7">15</text>
<text x="70.4" y="105.2">4</text>
<text x="70.4" y="107.7">3</text>
<text x="74.7" y="106.3">I0</text>
<text x="82.1" y="107.7" transform="rotate(-90 82.1 107.7)">VCC</text>
<text x="86.5" y="106.3">Z</text>
<text x="90.7" y="105.2">5</text>
<text x="90.7" y="107.7">6</text>
<text x="114.9" y="103.9">1</text>
<text x="114.9" y="106.4">2</text>
<text x="124.4" y="103.9">16</text>
<text x="124.4" y="106.4">15</text>
<text x="145.3" y="103.9">4</text>
<text x="145.3" y="106.4">3</text>
<text x="149.6" y="105">I0</text>
<text x="149.6" y="107.5">I1</text>
<text x="157.1" y="106.4" transform="rotate(-90 157.1 106.4)">VCC</text>
<text x="161.4" y="105">Z</text>
<text x="161.4" y="107.5">~{Z}</text>
<text x="165.7" y="103.9">5</text>
<text x="165.7" y="106.4">6</text>
<text x="278.7" y="103.9">8</text>
<text x="278.7" y="106.4">9</text>
<text x="281.2" y="102.5">-12V</text>
<text x="281.2" y="105">UNUSED</text>
<text x="281.2" y="107.5">+12V</text>
<text x="306.7" y="102.5">DB2</text>
<text x="306.7" y="105">DB1</text>
<text x="306.7" y="107.5">DB0</text>
<text x="311.1" y="103.9">39</text>
<text x="311.1" y="106.4">40</text>
<text x="317.7" y="102.6">DB2</text>
<text x="317.7" y="107.6">DB0</text>
<text x="317.7" y="105.1">DB1</text>
<text x="347.9" y="106.4">A10</text>
<text x="349.1" y="103.8">A9</text>
<text x="355.6" y="102.6">26</text>
<text x="355.6" y="105.2">23</text>
<text x="355.6" y="107.7">25</text>
<text x="358.6" y="103.7">A9</text>
<text x="358.6" y="106.3">A10</text>
<text x="374.1" y="106.3">CE#</text>
<text x="378.4" y="105.2">22</text>
<text x="378.4" y="107.7">24</text>
<text x="385" y="106.4">CHIP_EN</text>
<text x="39.9" y="110.2">3</text>
<text x="39.9" y="112.8">4</text>
<text x="49.5" y="110.2">14</text>
<text x="49.5" y="112.8">13</text>
<text x="70.4" y="110.2">2</text>
<text x="70.4" y="112.8">1</text>
<text x="74.7" y="108.8">I1</text>
<text x="74.7" y="111.4">I2</text>
<text x="74.7" y="113.9">I3</text>
<text x="86.5" y="108.8">~{Z}</text>
<text x="114.9" y="109">3</text>
<text x="114.9" y="111.5">4</text>
<text x="124.4" y="109">14</text>
<text x="124.4" y="111.5">13</text>
<text x="145.3" y="109">2</text>
<text x="145.3" y="111.5">1</text>
<text x="149.6" y="110.1">I2</text>
<text x="149.6" y="112.6">I3</text>
<text x="267.2" y="112.7">~{SMEMW}</text>
<text x="278.1" y="109">10</text>
<text x="278.1" y="111.5">11</text>
<text x="281.2" y="110.1">GND</text>
<text x="281.2" y="112.6">~{SMEMW}</text>
<text x="301.7" y="110.1">IO_READY</text>
<text x="306.9" y="112.6">AEN</text>
<text x="311.1" y="109">41</text>
<text x="311.1" y="111.5">42</text>
<text x="347.9" y="111.4">A12</text>
<text x="347.9" y="114">A13</text>
<text x="347.9" y="108.9">A11</text>
<text x="355.6" y="112.8">28</text>
<text x="356.2" y="110.2">4</text>
<text x="358.6" y="108.8">A11</text>
<text x="358.6" y="111.4">A12</text>
<text x="358.6" y="113.9">A13</text>
<text x="373.9" y="111.4">WE#</text>
<text x="374" y="108.8">OE#</text>
<text x="378.4" y="110.2">29</text>
<text x="385" y="108.9">~{SMEMR}</text>
<text x="385" y="111.4">~{SMEMW}</text>
<text x="39.9" y="115.3">5</text>
<text x="39.9" y="117.9">6</text>
<text x="49.5" y="115.3">12</text>
<text x="49.5" y="117.9">11</text>
<text x="69.8" y="115.3">15</text>
<text x="69.8" y="117.9">14</text>
<text x="74.7" y="116.4">I4</text>
<text x="74.7" y="119">I5</text>
<text x="114.9" y="114">5</text>
<text x="114.9" y="116.6">6</text>
<text x="114.9" y="119.1">7</text>
<text x="124.4" y="114">12</text>
<text x="124.4" y="116.6">11</text>
<text x="124.4" y="119.1">10</text>
<text x="144.7" y="114">15</text>
<text x="144.7" y="116.6">14</text>
<text x="144.7" y="119.1">13</text>
<text x="149.6" y="115.2">I4</text>
<text x="149.6" y="117.7">I5</text>
<text x="267.4" y="115.3">~{SMEMR}</text>
<text x="278.1" y="114">12</text>
<text x="278.1" y="116.6">13</text>
<text x="278.1" y="119.1">14</text>
<text x="281.2" y="115.2">~{SMEMR}</text>
<text x="281.2" y="117.7">~{IOW}</text>
<text x="305.7" y="115.2">BA19</text>
<text x="305.7" y="117.7">BA18</text>
<text x="311.1" y="114">43</text>
<text x="311.1" y="116.6">44</text>
<text x="311.1" y="119.1">45</text>
<text x="317.7" y="117.8">A18</text>
<text x="317.7" y="115.3">A19</text>
<text x="347.9" y="119.1">A15</text>
<text x="347.9" y="116.5">A14</text>
<text x="355.6" y="117.9">31</text>
<text x="356.2" y="115.3">3</text>
<text x="358.6" y="116.4">A14</text>
<text x="358.6" y="119">A15</text>
<text x="39.9" y="120.4">7</text>
<text x="39.9" y="122.9">8</text>
<text x="49.5" y="120.4">10</text>
<text x="50.1" y="122.9">9</text>
<text x="69.8" y="120.4">13</text>
<text x="69.8" y="122.9">12</text>
<text x="74.7" y="121.5">I6</text>
<text x="74.7" y="124.1">I7</text>
<text x="114.9" y="121.7">8</text>
<text x="125" y="121.7">9</text>
<text x="144.7" y="121.7">12</text>
<text x="149.6" y="120.2">I6</text>
<text x="149.6" y="122.8">I7</text>
<text x="278.1" y="121.7">15</text>
<text x="278.1" y="124.2">16</text>
<text x="281.2" y="120.2">~{IOR}</text>
<text x="281.2" y="122.8">~{DACK3}</text>
<text x="281.2" y="125.3">DRQ3</text>
<text x="305.7" y="120.2">BA17</text>
<text x="305.7" y="122.8">BA16</text>
<text x="305.7" y="125.3">BA15</text>
<text x="311.1" y="121.7">46</text>
<text x="311.1" y="124.2">47</text>
<text x="317.7" y="125.4">A15</text>
<text x="317.7" y="122.9">A16</text>
<text x="317.7" y="120.3">A17</text>
<text x="347.9" y="121.6">A16</text>
<text x="347.9" y="124.1">A17</text>
<text x="355.6" y="122.9">30</text>
<text x="356.2" y="120.4">2</text>
<text x="356.2" y="125.5">1</text>
<text x="358.6" y="121.5">A16</text>
<text x="358.6" y="124.1">A17</text>
<text x="63.4" y="129.2">A16</text>
<text x="63.4" y="131.8">A17</text>
<text x="69.8" y="128">11</text>
<text x="69.8" y="130.6">10</text>
<text x="74.7" y="129.1">S0</text>
<text x="74.7" y="131.7">S1</text>
<text x="138.4" y="128">A16</text>
<text x="138.4" y="130.5">A17</text>
<text x="144.7" y="126.7">11</text>
<text x="144.7" y="129.3">10</text>
<text x="145.3" y="131.8">9</text>
<text x="149.6" y="127.9">S0</text>
<text x="149.6" y="130.4">S1</text>
<text x="278.1" y="126.7">17</text>
<text x="278.1" y="129.3">18</text>
<text x="278.1" y="131.8">19</text>
<text x="281.2" y="127.9">~{DACK1}</text>
<text x="281.2" y="130.4">DRQ1</text>
<text x="294.7" y="126.6">CN1</text>
<text x="305.7" y="127.9">BA14</text>
<text x="305.7" y="130.4">BA13</text>
<text x="311.1" y="126.7">48</text>
<text x="311.1" y="129.3">49</text>
<text x="311.1" y="131.8">50</text>
<text x="317.7" y="128">A14</text>
<text x="317.7" y="130.5">A13</text>
<text x="347.9" y="126.7">A18</text>
<text x="358.6" y="126.6">A18</text>
<text x="368" y="130.9" transform="rotate(-90 368 130.9)">16</text>
<text x="369.2" y="127.8" transform="rotate(-90 369.2 127.8)">VSS</text>
<text x="10.3" y="135.9">C</text>
<text x="63.4" y="134.3">A18</text>
<text x="70.4" y="133.1">9</text>
<text x="74.7" y="134.2">S2</text>
<text x="138.4" y="133">A18</text>
<text x="145.3" y="136.9">7</text>
<text x="149.6" y="132.9">S2</text>
<text x="278.1" y="134.4">20</text>
<text x="278.1" y="136.9">21</text>
<text x="281.2" y="132.9">~{DACK0}</text>
<text x="281.2" y="135.5">CLK</text>
<text x="305.7" y="132.9">BA12</text>
<text x="305.7" y="135.5">BA11</text>
<text x="311.1" y="134.4">51</text>
<text x="311.1" y="136.9">52</text>
<text x="317.7" y="133">A12</text>
<text x="317.7" y="135.6">A11</text>
<text x="408.2" y="135.9">C</text>
<text x="70.4" y="138.2">7</text>
<text x="74.7" y="139.3">~{E}</text>
<text x="82.1" y="140" transform="rotate(-90 82.1 140)">GND</text>
<text x="149.6" y="138">~{E}</text>
<text x="156" y="142.9" transform="rotate(-90 156 142.9)">8</text>
<text x="157.1" y="138.7" transform="rotate(-90 157.1 138.7)">GND</text>
<text x="278.1" y="139.4">22</text>
<text x="278.1" y="142">23</text>
<text x="281.2" y="138">IRQ7</text>
<text x="281.2" y="140.6">IRQ6</text>
<text x="281.2" y="143.1">IRQ5</text>
<text x="305.7" y="138">BA10</text>
<text x="305.7" y="140.6">BA09</text>
<text x="305.7" y="143.1">BA08</text>
<text x="311.1" y="139.4">53</text>
<text x="311.1" y="142">54</text>
<text x="317.7" y="138.1">A10</text>
<text x="317.7" y="143.2">A8</text>
<text x="317.7" y="140.7">A9</text>
<text x="349.8" y="143.1">A0 -</text>
<text x="355.1" y="143.1">A15 :</text>
<text x="361.5" y="143.1">Offset</text>
<text x="366.3" y="139.3">GND</text>
<text x="369" y="143.1">within</text>
<text x="376.5" y="143.1">Bank (64K)</text>
<text x="81" y="144.2" transform="rotate(-90 81 144.2)">8</text>
<text x="278.1" y="144.5">24</text>
<text x="278.1" y="147.1">25</text>
<text x="278.1" y="149.6">26</text>
<text x="281.2" y="145.6">IRQ4</text>
<text x="281.2" y="148.2">IRQ3</text>
<text x="305.7" y="145.6">BA07</text>
<text x="305.7" y="148.2">BA06</text>
<text x="311.1" y="144.5">55</text>
<text x="311.1" y="147.1">56</text>
<text x="311.1" y="149.6">57</text>
<text x="317.7" y="148.3">A6</text>
<text x="317.7" y="145.7">A7</text>
<text x="348.7" y="145.2">A16 -</text>
<text x="348.7" y="147.3">A19</text>
<text x="355.1" y="145.2">A18 :</text>
<text x="359.4" y="147.3">:</text>
<text x="361.5" y="145.2">Bank Number (0</text>
<text x="361.5" y="147.3">Bank is</text>
<text x="370.1" y="147.3">mapped high</text>
<text x="377.5" y="145.2">to</text>
<text x="380.7" y="145.2">7)</text>
<text x="382.8" y="147.3">or</text>
<text x="386" y="147.3">low</text>
<text x="36.1" y="154.5">GND</text>
<text x="48.9" y="154">HIGH</text>
<text x="54.6" y="154">BANK</text>
<text x="60.8" y="154">ENABLE/DISABLE</text>
<text x="111" y="153.3">GND</text>
<text x="126.5" y="153.5">LOW BANK</text>
<text x="137.6" y="153.5">ENABLE/DISABLE</text>
<text x="169" y="154.5">LOW BANK</text>
<text x="191" y="150.7">+5V</text>
<text x="195.2" y="155.8">U5</text>
<text x="278.1" y="152.1">27</text>
<text x="278.1" y="154.7">28</text>
<text x="281.2" y="150.7">~{DACK2}</text>
<text x="281.2" y="153.3">TC</text>
<text x="281.2" y="155.8">ALE</text>
<text x="305.7" y="150.7">BA05</text>
<text x="305.7" y="153.3">BA04</text>
<text x="305.7" y="155.8">BA03</text>
<text x="311.1" y="152.1">58</text>
<text x="311.1" y="154.7">59</text>
<text x="317.7" y="155.9">A3</text>
<text x="317.7" y="153.4">A4</text>
<text x="317.7" y="150.8">A5</text>
<text x="192.8" y="158.8" transform="rotate(-90 192.8 158.8)">16</text>
<text x="195.2" y="158.3">74LS157</text>
<text x="278.1" y="157.2">29</text>
<text x="278.1" y="159.8">30</text>
<text x="281.2" y="158.3">VCC</text>
<text x="281.2" y="160.9">OSC</text>
<text x="305.7" y="158.3">BA02</text>
<text x="305.7" y="160.9">BA01</text>
<text x="311.1" y="157.2">60</text>
<text x="311.1" y="159.8">61</text>
<text x="317.7" y="158.4">A2</text>
<text x="317.7" y="161">A1</text>
<text x="155.4" y="164.2">HIGH</text>
<text x="161.2" y="164.2">BANK</text>
<text x="182.2" y="162.3">2</text>
<text x="182.2" y="164.8">3</text>
<text x="186.4" y="163.4">I0a</text>
<text x="186.4" y="166">I1a</text>
<text x="193.9" y="164.9" transform="rotate(-90 193.9 164.9)">VCC</text>
<text x="197.1" y="163.4">Za</text>
<text x="202.5" y="162.3">4</text>
<text x="207.2" y="163.5">CHIP_EN</text>
<text x="278.1" y="162.3">31</text>
<text x="281.2" y="163.4">GND</text>
<text x="305.7" y="163.4">BA00</text>
<text x="311.1" y="162.3">62</text>
<text x="317.7" y="163.5">A0</text>
<text x="182.2" y="169.9">5</text>
<text x="182.2" y="172.5">6</text>
<text x="186.4" y="171">I0b</text>
<text x="186.4" y="173.6">I1b</text>
<text x="197.1" y="171">Zb</text>
<text x="202.5" y="169.9">7</text>
<text x="181.6" y="177.5">11</text>
<text x="186.4" y="178.7">I0c</text>
<text x="197.1" y="178.7">Zc</text>
<text x="202.5" y="177.5">9</text>
<text x="249.8" y="174.3" transform="rotate(-90 249.8 174.3)">GND</text>
<text x="321.4" y="176.9">BUS</text>
<text x="326.3" y="176.9">TRANCEIVER</text>
<text x="10.3" y="185.9">D</text>
<text x="181.6" y="180.1">10</text>
<text x="181.6" y="185.2">14</text>
<text x="186.4" y="181.2">I1c</text>
<text x="201.9" y="185.2">12</text>
<text x="326.9" y="181.2">+5V</text>
<text x="408.2" y="185.9">D</text>
<text x="181.6" y="187.7">13</text>
<text x="186.4" y="186.3">I0d</text>
<text x="186.4" y="188.8">I1d</text>
<text x="197.1" y="186.3">Zd</text>
<text x="328.7" y="189.3" transform="rotate(-90 328.7 189.3)">20</text>
<text x="331.1" y="188.8">74LS245</text>
<text x="331.1" y="186.3">U2</text>
<text x="171.4" y="194">A19</text>
<text x="181.6" y="195.3">15</text>
<text x="182.2" y="192.8">1</text>
<text x="186.4" y="193.9">S</text>
<text x="186.4" y="196.4">E</text>
<text x="193.9" y="197.1" transform="rotate(-90 193.9 197.1)">GND</text>
<text x="310.8" y="196.5">DQ1</text>
<text x="310.8" y="194">DQ0</text>
<text x="318.1" y="192.8">2</text>
<text x="318.1" y="195.3">3</text>
<text x="318.1" y="197.9">4</text>
<text x="322.3" y="193.9">A0</text>
<text x="322.3" y="196.4">A1</text>
<text x="329.8" y="195.3" transform="rotate(-90 329.8 195.3)">VCC</text>
<text x="332.9" y="193.9">B0</text>
<text x="332.9" y="196.4">B1</text>
<text x="337.8" y="192.8">18</text>
<text x="337.8" y="195.3">17</text>
<text x="337.8" y="197.9">16</text>
<text x="343.1" y="194">DB0</text>
<text x="343.1" y="196.5">DB1</text>
<text x="192.8" y="201.4" transform="rotate(-90 192.8 201.4)">8</text>
<text x="310.8" y="199.1">DQ2</text>
<text x="310.8" y="201.6">DQ3</text>
<text x="318.1" y="200.4">5</text>
<text x="318.1" y="202.9">6</text>
<text x="322.3" y="199">A2</text>
<text x="322.3" y="201.5">A3</text>
<text x="332.9" y="199">B2</text>
<text x="332.9" y="201.5">B3</text>
<text x="337.8" y="200.4">15</text>
<text x="337.8" y="202.9">14</text>
<text x="343.1" y="199.1">DB2</text>
<text x="343.1" y="201.6">DB3</text>
<text x="310.8" y="209.2">DQ6</text>
<text x="310.8" y="206.7">DQ5</text>
<text x="310.8" y="204.2">DQ4</text>
<text x="318.1" y="205.5">7</text>
<text x="318.1" y="208">8</text>
<text x="322.3" y="204.1">A4</text>
<text x="322.3" y="206.6">A5</text>
<text x="322.3" y="209.1">A6</text>
<text x="332.9" y="204.1">B4</text>
<text x="332.9" y="206.6">B5</text>
<text x="332.9" y="209.1">B6</text>
<text x="337.8" y="205.5">13</text>
<text x="337.8" y="208">12</text>
<text x="343.1" y="206.7">DB5</text>
<text x="343.1" y="209.2">DB6</text>
<text x="343.1" y="204.2">DB4</text>
<text x="158" y="214.2">GND</text>
<text x="310.8" y="211.8">DQ7</text>
<text x="318.1" y="210.6">9</text>
<text x="318.1" y="215.6">1</text>
<text x="322.3" y="211.7">A7</text>
<text x="332.9" y="211.7">B7</text>
<text x="337.8" y="210.6">11</text>
<text x="343.1" y="211.8">DB7</text>
<text x="306.7" y="219.4">CHIP_EN</text>
<text x="307.9" y="216.9">~{SMEMW}</text>
<text x="317.5" y="218.2">19</text>
<text x="322.3" y="216.8">A-&gt;B</text>
<text x="322.3" y="219.3">CE</text>
<text x="329.8" y="220" transform="rotate(-90 329.8 220)">GND</text>
<text x="304.2" y="224.9">HIGH:</text>
<text x="304.7" y="227.1">LOW: B-&gt;A WRITE</text>
<text x="310.6" y="224.9">A-&gt;B READ</text>
<text x="328.7" y="224.8" transform="rotate(-90 328.7 224.8)">10</text>
<text x="326.9" y="232">GND</text>
<text x="10.3" y="235.9">E</text>
<text x="408.3" y="235.9">E</text>
<text x="10.3" y="285.9">F</text>
<text x="35" y="286.9">1</text>
<text x="85" y="286.9">2</text>
<text x="135" y="286.9">3</text>
<text x="185" y="286.9">4</text>
<text x="235" y="286.9">5</text>
<text x="285" y="286.9">6</text>
<text x="335" y="286.9">7</text>
<text x="385" y="286.9">8</text>
<text x="408.3" y="285.9">F</text>
</g>
</svg>
